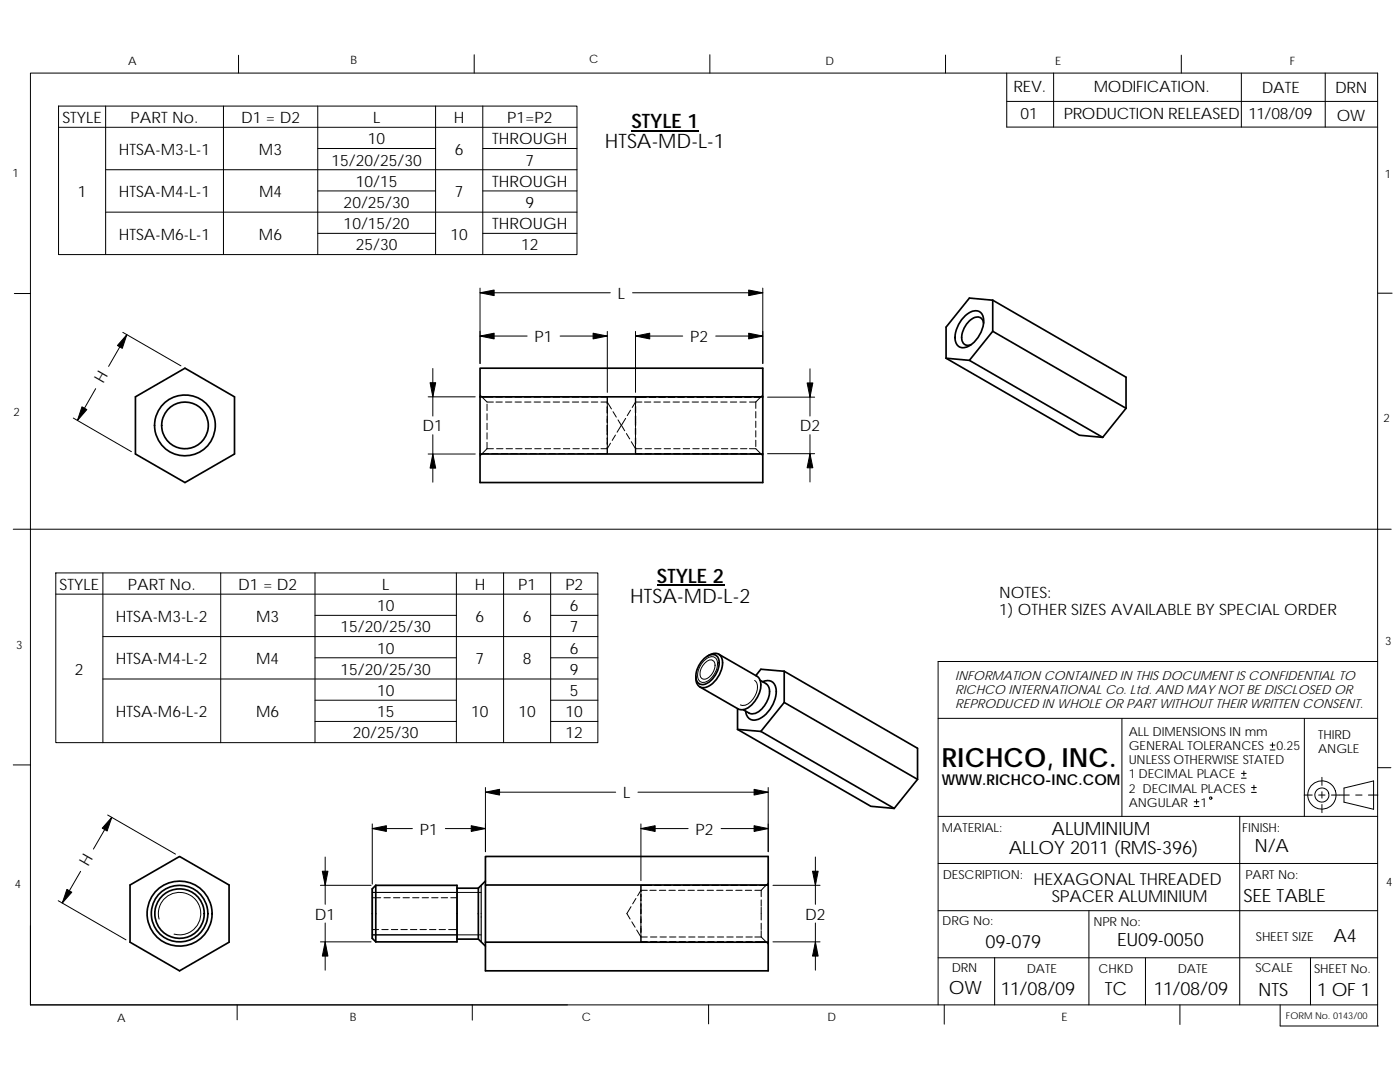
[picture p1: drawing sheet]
<svg xmlns="http://www.w3.org/2000/svg" width="279mm" height="216mm" viewBox="0 0 279 216" stroke-linecap="round" stroke-linejoin="round" font-family="sans-serif">
<g fill="none" stroke="#000" stroke-width=".2">
<path d="M47.6 11v3.6M94.6 10.9v3.7M141.7 10.9v3.7M188.7 11v3.6M200.9 14.6v10.8h74M210.3 14.6v10.8M235.8 11v3.6M247.7 14.6v10.8M264.5 14.6v10.8M11.7 21.2h103.4v29.6h-103.4zM11.7 25.4h103.4M21.1 33.9h94"/>
<path d="M21.1 21.2v29.6M44.6 21.2v29.6M63.4 29.6h23.5M63.4 38.1h23.5M63.4 21.2v29.6M86.9 21.2v29.6M96.4 29.6h18.7M96.4 38.1h18.7M96.4 21.2v29.6M200.9 20.2h74M2.9 58.6h3.2M21.1 42.3h94"/>
<path d="M63.4 46.6h23.5M95.8 58.4h26M95.8 57.5v15M96.4 46.6h18.7M126.2 58.4h26M152.2 57.5v15M274.9 58.5h2.9M19.1 77.6l-3.6 6.3M24.5 66.3l11.6 6.7M25.3 66.8l-3.6 6.3M85.4 79.2h9.4M86.4 73.5v9.5"/>
<path d="M95.8 67.1h9.4M95.8 78.8l1.4 1.4h1.3M96.2 79.2h2.1M99 79.2h1.2M100.9 79.2h1.3M102.8 79.2h1.3M104.7 79.2h1.3M106.6 79.2h1.3M108.5 79.2h1.3M110.4 79.2h1.3M111.8 67.1h9.4M112.3 79.2h1.3"/>
<path d="M114.2 79.2h1.3M116.1 79.2h1.3M118 79.2h1.3M119.9 79.2h1.3v1.3M121.2 66.1v12.2M126.8 67.1h9.4M126.8 66.1v12.2M128.9 79.2h-2.1v1.3M129.6 79.2h1.3M131.5 79.2h1.3M133.4 79.2h1.3M135.3 79.2h1.3"/>
<path d="M137.2 79.2h1.3M139.1 79.2h1.3M141 79.2h1.3M142.8 67.1h9.4M142.9 79.2h1.3M144.8 79.2h1.3M146.7 79.2h1.3M148.6 79.2h1.3M150.5 79.2h1.3M152.2 78.8l-1.4 1.4M153.2 79.2h9.4M161.6 73.6v9.4"/>
<path d="M14.6 83.4l11.6 6.7M85.4 90.6h9.4M86.4 86.7v9.5M96.2 90.5h1.3M97.2 89.5h1.3M97.2 88.3v1.2M97.2 86.4v1.2M97.2 84.5v1.2M97.2 82.6v1.2M97.2 80.6v1.3M97.2 89.5l-1.4 1.5M98.1 90.5h1.3"/>
<path d="M99 80.2h1.2M99.1 89.5h1.3M100 90.5h1.3M100.9 80.2h1.3M101 89.5h1.3M101.9 90.5h1.3M102.8 80.2h1.3M102.9 89.5h1.3M103.8 90.5h1.3M104.7 80.2h1.3M104.8 89.5h1.3M105.7 90.5h1.3"/>
<path d="M106.6 80.2h1.3M106.7 89.5h1.3M107.7 90.5h1.2M108.5 80.2h1.3M108.6 89.5h1.3M109.6 90.5h1.2M110.4 80.2h1.3M110.5 89.5h1.3M111.5 90.5h1.2M112.3 80.2h1.3M112.4 89.5h1.3M113.4 90.5h1.2"/>
<path d="M114.2 80.2h1.3M114.3 89.5h1.3M115.3 90.5h1.2M116.1 80.2h1.3M116.2 89.5h1.3M117.2 90.5h1.2M118 80.2h1.3M118.2 89.5h1.2M119.9 89.5h1.3M119.9 80.2h1.3M121.2 80.2l.8 1.4M121.2 89.3v1.2h-2.1"/>
<path d="M121.2 84.9v1.9M121.2 87.4v1.3M121.2 81.2v1.2M121.2 83.1v1.2M121.2 83.6v1.3M121.2 81.7v1.3M121.2 80.2v1.3M121.2 88.3v1.2M121.2 86.4v1.2M121.2 84.9v1.2M121.8 88.4l-.6 1.1M122.3 82.1l.7 1.1"/>
<path d="M122.8 86.8l-.6 1.1M123.3 83.8l.7 1.1-.9 1.4M124.9 83.5l-.9 1.4 .7 1.1M125 86.5l.7 1.1M125.8 81.9l-.6 1M126 88.1l.8 1.4M126.8 89.3v1.2h1.3M126.8 87.4v1.2M126.8 85.4v1.3M126.8 83v1.9zM126.8 81.1v1.3M126.8 80.2l-.6 1.1"/>
<path d="M126.8 80.2v1.3M126.8 82.1v1.3M126.8 84v1.3M126.8 85.9v1.3M126.8 87.8v1.3M126.8 89.5h1.3M126.8 80.2h1.3M128.6 80.2h1.3M128.7 90.5h1.3M128.7 89.5h1.3M130.5 80.2h1.3M130.6 90.5h1.3"/>
<path d="M130.6 89.5h1.3M132.4 80.2h1.3M132.5 90.5h1.3M132.5 89.5h1.3M134.3 80.2h1.3M134.5 90.5h1.2M134.5 89.5h1.2M136.2 80.2h1.3M136.4 90.5h1.2M136.4 89.5h1.2M138.1 80.2h1.3M138.3 90.5h1.2"/>
<path d="M138.3 89.5h1.2M140 80.2h1.3M140.2 90.5h1.2M140.2 89.5h1.2M141.9 80.2h1.3M142.1 90.5h1.2M142.1 89.5h1.2M143.8 80.2h1.3M144 90.5h1.2M144 89.5h1.2M145.8 80.2h1.2M145.9 90.5h1.3"/>
<path d="M145.9 89.5h1.3M147.7 80.2h1.2M147.8 90.5h1.3M147.8 89.5h1.3M149.6 89.5h1.2l1.4 1.5M149.6 80.2h1.2M149.7 90.5h2.1M150.8 80.2v1.3M150.8 82.1v1.3M150.8 84v1.3M150.8 85.9v1.3M150.8 87.8v1.3"/>
<path d="M153.2 90.5h9.4M161.6 86.7v9.5M2.6 105.6h275M11.1 114.3h108.2v33.9h-108.2zM11.1 118.6h108.2M20.5 114.3v33.9M44 114.3v33.9M62.9 114.3v33.9M91.1 114.3v33.9M100.5 114.3v33.9M109.9 114.3v33.9M20.5 127h98.8"/>
<path d="M20.5 135.5h98.8M62.9 131.3h28.2M62.9 139.7h28.2M62.9 122.8h28.2M109.9 122.8h9.4M109.9 131.3h9.4M109.9 139.7h9.4M140.3 132l.4-.3a1.39 1.39 0 0 1 1.2-.7 1.39 1.39 0 0 1 1.2 .8 4 4 0 0 1-2.6 4.4 1.28 1.28 0 0 1-1.3-1.8l.4-1.2zM140.9 132.1a1.07 1.07 0 0 1 1.4-.2 1.07 1.07 0 0 1 .3 1.5 2.81 2.81 0 0 1-2.1 2.1 1.23 1.23 0 0 1-.7-1.8l.3-.6zM150.6 135.8a1.86 1.86 0 0 1 .5 2.2 3.9 3.9 0 0 1-2.6 2.8l-.7-.1M274.9 132h-87.7v68.5M2.6 152.6h3.5"/>
<path d="M62.9 144h28.2M96.9 158.1h26M96.9 157.1v12.8M109.9 144h9.4M127.3 158.1h26M153.3 157.1v12.8M187.2 143.3h87.7M223.9 143.3v19.6M238.3 160h1M238.8 159.5v.9M247.8 155.3h.9M247.8 154.3h.9"/>
<path d="M248.2 153.8v1M249.8 158.1h.9M249.8 157.1h.9M250.3 156.7v.9M253.5 149.6h.9M253.5 148.7h.9M254 148.2v1M260.3 158.6h1.6M260.3 143.3v19.6M263.2 158.6h1.2M263.8 155.1v1.6M263.8 158v1.3"/>
<path d="M265.7 158.6h1.6M267.4 158.6h1.9M268.2 157.2l5.9-1.4v5.7l-5.9-1.4zM270.6 158.6h1.2M273.1 158.6h1.9M274.9 153.2h2.7M11.6 179.7l13.5 7.8M16.1 173.9l-3.7 6.3M21.5 162.6l13.5 7.8M22.3 163.1l-3.7 6.3M63.9 176.7h10.2M64.9 171v9.4"/>
<path d="M74.3 164.4v12M74.3 165.3h8M74.3 178.1h21.7M74.3 179.1h1.7M76.6 179.1h1.3M78.5 179.1h1.3M80.4 179.1h1.3M82.3 179.1h1.3M84.2 179.1h1.3M86.1 179.1h1.3M88.1 179.1h1.2M88.9 165.3h8"/>
<path d="M90 179.1h1.2M126.9 179.3l-.6 1.1M127.9 177.7v1.2M127.9 179.6v1.2M127.9 177.7l-.6 1M127.9 165.3h9.4M127.9 164.4v11.3M127.9 178.4v1.3M127.9 177.7h1.3M129.7 177.7h1.3M130 176.7h-2.1v1.2M130.7 176.7h1.2"/>
<path d="M131.6 177.7h1.3M132.6 176.7h1.2M133.5 177.7h1.3M134.5 176.7h1.2M135.4 177.7h1.3M136.4 176.7h1.2M137.3 177.7h1.3M138.3 176.7h1.3M139.2 177.7h1.3M140.2 176.7h1.3M141.1 177.7h1.3M142.1 176.7h1.3"/>
<path d="M143 177.7h1.3M143.9 165.3h9.4M144 176.7h1.3M144.9 177.7h1.3M145.9 176.7h1.3M146.8 177.7h1.3M147.8 176.7h1.3M148.7 177.7h1.3M149.7 176.7h1.3M150.6 177.7h1.3M151.6 176.7h1.3M151.9 177.7v1.2"/>
<path d="M151.9 179.6v1.2M153.3 176.2l-1.4 1.5M154.3 176.7h9.4M162.7 171v9.4M187.2 172.3h87.7M187.2 162.9h87.7M238.3 160.9h1M247.4 162.9v37.6M263.8 160.5v1.7M6.1 184.7v15.8M31.7 183.4a4.2 4.2 0 0 1 3.8-5.3 4.2 4.2 0 0 1 4.6 4.6 4.2 4.2 0 0 1-5.4 3.7M63.9 187.9h10.2"/>
<path d="M64.9 184.2v9.4M74.3 186.5h21.7M74.3 185.5h1.3M76.2 185.5h1.3M78.1 185.5h1.3M80 185.5h1.3M81.9 185.5h1.3M83.8 185.5h1.3M85.7 185.5h1.3M87.6 185.5h1.3M89.5 185.5h1.7M125.1 182.3l.7 1.1"/>
<path d="M125.9 180.9l-.8 1.4M126.1 183.9l.6 1.1M127.1 185.6l.8 1.4h1.3M127.9 181.5v1.2M127.9 183.4v1.2M127.9 185.3v1.2M127.9 180.3v2M127.9 186.7v1.2h1.3M127.9 184.8v1.2M127.9 182.9v1.2M129.8 187.9h1.3M129.8 187h1.3"/>
<path d="M131.7 187.9h1.3M131.7 187h1.3M133.6 187.9h1.3M133.6 187h1.3M135.5 187.9h1.3M135.5 187h1.3M137.4 187.9h1.3M137.4 187h1.3M139.3 187.9h1.3M139.3 187h1.3M141.2 187.9h1.3M141.2 187h1.3"/>
<path d="M143.2 187.9h1.2M143.2 187h1.2M145.1 187.9h1.2M145.1 187h1.2M147 187.9h1.2M147 187h1.2M148.9 187.9h1.2M148.9 187h1.2M150.6 187h1.3M150.8 187.9h2.1M151.9 181v2.6M151.9 184.2v1.3"/>
<path d="M151.9 185.7v1.3M151.9 187l1.4 1.4M154.3 187.9h9.4M162.7 184.2v9.4M187.2 191.1h87.7M187.2 181.7h87.7M198.5 191.1v9.4M217.3 181.7v18.8M228.6 191.1v9.4M261.5 191.1v9.4M6.1 200.5h268.8M6.1 200.5v-185.9h268.8v190.1"/>
<path d="M47.3 200.5v3M94.3 200.5v3.1M141.4 200.5v3.8M188.4 200.5v3.9M235.5 200.5v3.9M255.5 200.5v4.2h19.6"/>
<circle cx="241.6" cy="159.2" r=".24"/>
<circle cx="263.8" cy="158.6" r="2.82"/>
<circle cx="263.8" cy="158.6" r="1.41"/>
</g>
<g fill="none" stroke="#000" stroke-width=".34">
<path d="M198.1 59.9v6.2M198.1 59.9l-4.6-.4-4.7 5.8v6.2M198.1 59.9l26.6 15.4v6.2M27 79.2l9.9-5.7 9.9 5.7v11.4l-9.9 5.7-9.9-5.7zM95.8 79.2v-5.7h56.4v22.8h-56.4v-5.7h56.4M95.8 79.2h56.4M95.8 79.2v11.4M188.8 71.5l26.6 15.3 4.7 .5M188.8 71.5l4.7 .4M192.6 63l.5-.4a1.82 1.82 0 0 1 1.9-.5 1.82 1.82 0 0 1 1.3 1.5 5.9 5.9 0 0 1-3.5 5.7 1.79 1.79 0 0 1-1.8-.5 1.79 1.79 0 0 1-.4-1.8 6.7 6.7 0 0 1 2-4zM193.5 71.9l26.6 15.4M196.3 64.5a1.4 1.4 0 0 0-1-1.2 1.4 1.4 0 0 0-1.5 .5 4.4 4.4 0 0 0-1.8 4.3 1.24 1.24 0 0 0 1.8 .7"/>
<path d="M198.1 66.1l-4.6 5.8M198.1 66.1l26.6 15.4M224.7 81.5l-4.6 5.8M140.4 131.5l.4-.3a1.5 1.5 0 0 1 1.6-.6 1.5 1.5 0 0 1 1.1 1.3 4.8 4.8 0 0 1-3 4.7 1.57 1.57 0 0 1-1.6-2.2l.5-1.5zM141.2 130.9l.3-.2a1.62 1.62 0 0 1 1.9-.2 1.62 1.62 0 0 1 .8 1.7 5.4 5.4 0 0 1-3.6 5 1.77 1.77 0 0 1-1.7-2.3M143.4 130.5l7.7 4.4a2.46 2.46 0 0 1 .6 2.8 5.9 5.9 0 0 1-3 3.8l-.7 .1-.7-.1-7.6-4.4M151.7 135.7l1.2 .7a2.22 2.22 0 0 1 .5 2.6 4.9 4.9 0 0 1-3 3.4l-.9-.1-1.2-.7M152.2 136a1.83 1.83 0 0 1 2 .1 1.83 1.83 0 0 1 .7 1.9 6.3 6.3 0 0 1-4.1 5.7 1.71 1.71 0 0 1-2-1.8M156.5 133.9v6.3M156.5 133.9l-4.7-.4-1 1.3M156.5 133.9l26.6 15.4v6.2M147.2 145.5l4.6 .4"/>
<path d="M147.2 141.4v4.1M147.2 145.5l26.6 15.4 4.7 .4M151.8 145.9l26.7 15.4M156.5 140.2l-4.7 5.7M156.5 140.2l26.6 15.3M183.1 155.5l-4.6 5.8M26 176.6l9.8-5.7 9.9 5.7v11.4l-9.9 5.7-9.8-5.7zM75 176.7h16.2v11.2h-16.2M75 176.7l-.7 .7v9.8l.7 .7M75 176.7v11.2M91.2 177.2h4.3M95.5 177.2v10.2"/>
<path d="M96.9 176.6v-5.7h56.4v22.8h-56.4v-5.7M96.9 175.8l-1.4 1.4M153.3 176.6h-56.4v11.4M91.2 187.4h4.3M95.5 187.4l1.4 1.4M96.9 188h56.4"/>
<circle cx="36.9" cy="84.9" r="6.1"/>
<circle cx="36.9" cy="84.9" r="4.7"/>
<circle cx="35.8" cy="182.3" r="4.9"/>
<circle cx="35.8" cy="182.3" r="5.7"/>
<circle cx="35.8" cy="182.3" r="6.5"/>
</g>
<path d="M126 26.1h13.4M131.1 116.8h13.4" fill="none" stroke="#000" stroke-width=".36"/>
<g fill="#000" stroke="#000" stroke-width=".2">
<path d="M95.8 58.4l2.8-.5v1.1z" fill-rule="evenodd"/>
<path d="M149.4 57.9l2.8 .5-2.8 .6z" fill-rule="evenodd"/>
<path d="M25.3 66.8l-.9 2.7-1-.6z" fill-rule="evenodd"/>
<path d="M85.8 76.4h1.2l-.6 2.8z" fill-rule="evenodd"/>
<path d="M95.8 67.1l2.8-.6v1.1z" fill-rule="evenodd"/>
<path d="M118.4 66.5l2.8 .6-2.8 .5z" fill-rule="evenodd"/>
<path d="M126.8 67.1l2.9-.6v1.1z" fill-rule="evenodd"/>
<path d="M149.4 66.5l2.8 .6-2.8 .5z" fill-rule="evenodd"/>
<path d="M161.1 76.4h1.1l-.6 2.8z" fill-rule="evenodd"/>
<path d="M16.4 81.2l.9 .5-1.8 2.2z" fill-rule="evenodd"/>
<path d="M86.4 90.6l.6 2.8h-1.2z" fill-rule="evenodd"/>
<path d="M161.6 90.5l.6 2.8h-1.1z" fill-rule="evenodd"/>
<path d="M96.9 158.1l2.8-.6v1.1z" fill-rule="evenodd"/>
<path d="M150.5 157.5l2.8 .6-2.8 .5z" fill-rule="evenodd"/>
<path d="M22.3 163.1l-.9 2.7-1-.6z" fill-rule="evenodd"/>
<path d="M64.3 173.8h1.1l-.5 2.9z" fill-rule="evenodd"/>
<path d="M74.3 165.3l2.8-.5v1.1z" fill-rule="evenodd"/>
<path d="M94 164.8l2.9 .5-2.9 .6z" fill-rule="evenodd"/>
<path d="M127.9 165.3l2.8-.5v1.1z" fill-rule="evenodd"/>
<path d="M150.5 164.8l2.8 .5-2.8 .6z" fill-rule="evenodd"/>
<path d="M162.2 173.8h1.1l-.6 2.9z" fill-rule="evenodd"/>
<path d="M13.4 177.5l.9 .5-1.9 2.2z" fill-rule="evenodd"/>
<path d="M64.9 187.9l.5 2.9h-1.1z" fill-rule="evenodd"/>
<path d="M162.7 187.9l.6 2.9h-1.1z" fill-rule="evenodd"/>
</g>
<g fill="none" stroke="#000" stroke-width=".23">
<path d="M121.2 79.2v1.3M126.8 79.2v1.3M121.2 84.9v1.9M121.2 87.4v1.3M121.2 89.3v1.2M121.2 81.2v1.2M121.2 83.1v1.2M126.8 89.3v1.2M126.8 87.4v1.2M126.8 85.4v1.3M126.8 83v1.9zM126.8 81.1v1.3"/>
<path d="M74.3 177.4v9.8M91.2 177.2v10.2M96 176.7v11.2"/>
</g>
<text font-size="5.3" x="188" y="153.1">RICHCO, INC.</text>
<g font-size="4">
<text x="120.7" y="29.5">HTSA-MD-L-1</text>
<text x="126" y="25.6">STYLE 1</text>
<text x="131.1" y="116.3">STYLE 2</text>
<text x="125.8" y="120.3">HTSA-MD-L-2</text>
</g>
<g font-size="3.6">
<text x="209.9" y="166.7">ALUMINIUM</text>
<text x="201.3" y="170.3">ALLOY 2011 (RMS-396)</text>
<text x="250.4" y="170.1">N/A</text>
<text x="248.2" y="180">SEE TABLE</text>
<text x="196.7" y="189.1">09-079</text>
<text x="222.9" y="188.7">EU09-0050</text>
<text x="266.1" y="187.9">A4</text>
<text x="189.4" y="198.4">OW</text>
<text x="199.7" y="198.6">11/08/09</text>
<text x="220.5" y="198.6">TC</text>
<text x="230.3" y="198.5">11/08/09</text>
<text x="251.1" y="198.7">NTS</text>
<text x="262.9" y="198.8">1 OF 1</text>
</g>
<g font-size="3.3">
<text x="206.2" y="176.6">HEXAGONAL THREADED</text>
<text x="209.9" y="180">SPACER ALUMINIUM</text>
</g>
<g font-size="3.1">
<text x="202.3" y="18.4">REV.</text>
<text x="203.7" y="23.7">01</text>
<text x="212.3" y="23.7">PRODUCTION RELEASED</text>
<text x="218.3" y="18.4">MODIFICATION.</text>
<text x="249.2" y="23.7">11/08/09</text>
<text x="251.8" y="18.5">DATE</text>
<text x="266.4" y="18.6">DRN</text>
<text x="12.4" y="24.6">STYLE</text>
<text x="26.1" y="24.6">PART No.</text>
<text x="48.1" y="24.6">D1 = D2</text>
<text x="73.4" y="28.8">10</text>
<text x="74.4" y="24.6">L</text>
<text x="90.6" y="24.6">H</text>
<text x="98.2" y="28.8">THROUGH</text>
<text x="101.2" y="24.6">P1=P2</text>
<text x="266.8" y="24.2">OW</text>
<text x="23.7" y="30.9">HTSA-M3-L-1</text>
<text x="51.7" y="30.9">M3</text>
<text x="66.2" y="33">15/20/25/30</text>
<text x="90.8" y="30.9">6</text>
<text x="104.9" y="33">7</text>
<text x="15.5" y="39.4">1</text>
<text x="23.7" y="39.4">HTSA-M4-L-1</text>
<text x="51.7" y="39.4">M4</text>
<text x="68.6" y="41.5">20/25/30</text>
<text x="71" y="37.3">10/15</text>
<text x="90.8" y="39.4">7</text>
<text x="98.2" y="37.3">THROUGH</text>
<text x="104.9" y="41.5">9</text>
<text x="23.7" y="47.9">HTSA-M6-L-1</text>
<text x="51.7" y="47.9">M6</text>
<text x="68.6" y="45.7">10/15/20</text>
<text x="89.9" y="47.9">10</text>
<text x="98.2" y="45.7">THROUGH</text>
<text x="71" y="50">25/30</text>
<text x="104" y="50">12</text>
<text x="123.3" y="59.6">L</text>
<text x="106.7" y="68.3">P1</text>
<text x="137.8" y="68.3">P2</text>
<text x="20.6" y="76.7" transform="rotate(-60 20.6 76.7)">H</text>
<text x="84.3" y="86.1">D1</text>
<text x="159.6" y="86.1">D2</text>
<text x="11.9" y="117.7">STYLE</text>
<text x="25.5" y="117.7">PART No.</text>
<text x="47.6" y="117.7">D1 = D2</text>
<text x="76.3" y="117.7">L</text>
<text x="94.7" y="117.7">H</text>
<text x="103.4" y="117.7">P1</text>
<text x="112.8" y="117.7">P2</text>
<text x="199.4" y="119.3">NOTES:</text>
<text x="23.1" y="124.1">HTSA-M3-L-2</text>
<text x="51.1" y="124.1">M3</text>
<text x="75.2" y="121.9">10</text>
<text x="94.9" y="124.1">6</text>
<text x="104.3" y="124.1">6</text>
<text x="113.7" y="121.9">6</text>
<text x="199.4" y="122.6">1) OTHER SIZES AVAILABLE BY SPECIAL ORDER</text>
<text x="68" y="126.2">15/20/25/30</text>
<text x="75.2" y="130.4">10</text>
<text x="113.7" y="126.2">7</text>
<text x="113.7" y="130.4">6</text>
<text x="15" y="134.6">2</text>
<text x="23.1" y="132.5">HTSA-M4-L-2</text>
<text x="51.1" y="132.5">M4</text>
<text x="68" y="134.6">15/20/25/30</text>
<text x="94.9" y="132.5">7</text>
<text x="104.3" y="132.5">8</text>
<text x="113.7" y="134.6">9</text>
<text x="23.1" y="143.1">HTSA-M6-L-2</text>
<text x="51.1" y="143.1">M6</text>
<text x="75.2" y="138.9">10</text>
<text x="75.2" y="143.1">15</text>
<text x="94" y="143.1">10</text>
<text x="103.5" y="143.1">10</text>
<text x="112.9" y="143.1">10</text>
<text x="113.7" y="138.9">5</text>
<text x="70.4" y="147.3">20/25/30</text>
<text x="112.9" y="147.3">12</text>
<text x="124.4" y="159.3">L</text>
<text x="83.8" y="166.5">P1</text>
<text x="138.8" y="166.5">P2</text>
<text x="17.6" y="173" transform="rotate(-60 17.6 173)">H</text>
<text x="62.8" y="183.5">D1</text>
<text x="160.7" y="183.5">D2</text>
</g>
<text font-size="3" x="188" y="156.6">WWW.RICHCO-INC.COM</text>
<g font-size="2.5">
<text x="190.6" y="135.7">INFORMATION CONTAINED IN THIS DOCUMENT IS CONFIDENTIAL TO</text>
<text x="190.6" y="141.4">REPRODUCED IN WHOLE OR PART WITHOUT THEIR WRITTEN CONSENT.</text>
<text x="190.6" y="138.5">RICHCO INTERNATIONAL Co. Ltd. AND MAY NOT BE DISCLOSED OR</text>
<text x="225.3" y="146.9">ALL DIMENSIONS IN mm</text>
<text x="225.3" y="149.7">GENERAL TOLERANCES</text>
<text x="254.7" y="149.7">0.25</text>
<text x="263.1" y="147.5">THIRD</text>
<text x="225.3" y="152.5">UNLESS OTHERWISE STATED</text>
<text x="225.3" y="155.3">1 DECIMAL PLACE</text>
<text x="263.1" y="150.3">ANGLE</text>
<text x="225.3" y="161">ANGULAR</text>
<text x="225.3" y="158.1">2 DECIMAL PLACES</text>
<text x="239.6" y="161">1</text>
<text x="188" y="166">MATERIAL:</text>
<text x="247.9" y="166">FINISH:</text>
<text x="188.2" y="175.4">DESCRIPTION:</text>
<text x="248.5" y="175.3">PART No:</text>
<text x="188" y="184.6">DRG No:</text>
<text x="218.2" y="184.7">NPR No:</text>
<text x="250.6" y="187.7">SHEET SIZE</text>
<text x="189.9" y="194">DRN</text>
<text x="204.9" y="194.2">DATE</text>
<text x="219.2" y="194.2">CHKD</text>
<text x="235" y="194.1">DATE</text>
<text x="250.5" y="194">SCALE</text>
<text x="262.3" y="194.1">SHEET No.</text>
</g>
<g font-size="2.3">
<text x="25.5" y="12.9">A</text>
<text x="70" y="12.8">B</text>
<text x="117.6" y="12.7">C</text>
<text x="164.7" y="13.1">D</text>
<text x="210.6" y="13.1">E</text>
<text x="257.4" y="13">F</text>
<text x="2.5" y="35.4">1</text>
<text x="276.4" y="35.5">1</text>
<text x="2.7" y="83">2</text>
<text x="276.1" y="84.2">2</text>
<text x="3.2" y="129.5">3</text>
<text x="276.4" y="128.7">3</text>
<text x="3" y="177.3">4</text>
<text x="276.6" y="176.9">4</text>
<text x="23.4" y="203.9">A</text>
<text x="69.8" y="203.8">B</text>
<text x="116.1" y="203.8">C</text>
<text x="165.2" y="203.8">D</text>
<text x="211.8" y="203.7">E</text>
</g>
<text font-size="1.9" x="256.6" y="203.3">FORM No. 0143/00</text>
</svg>
